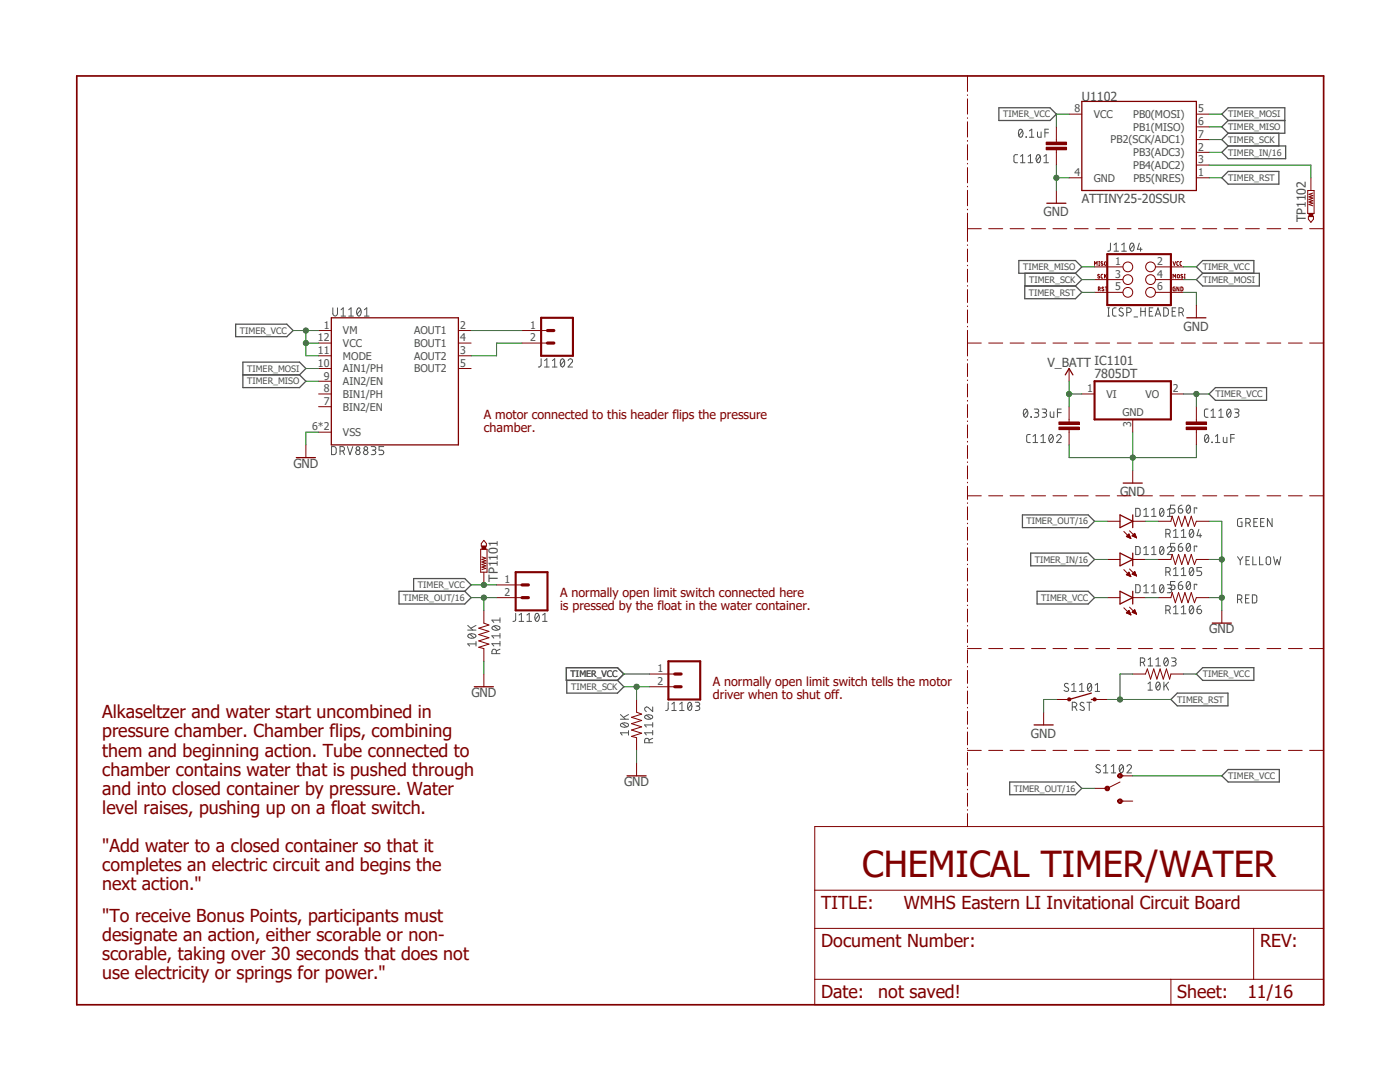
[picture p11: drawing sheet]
<svg xmlns="http://www.w3.org/2000/svg" width="279mm" height="216mm" viewBox="0 0 279 216" stroke-linecap="round" stroke-linejoin="round" font-family="sans-serif">
<path d="M14.8 14.8l249.7 186.2M264.5 14.8l-249.7 186.2" fill="none" stroke="#fff" stroke-width=".2"/>
<g fill="none" stroke="#505050" stroke-width=".2">
<path d="M203.1 30.9h-.6l-.1 .3v1.1l.7 .2M203.5 25.8h.2a.93 .93 0 0 1 0 1.6 1.02 1.02 0 0 1-.2-1.6zM203.7 32.5h.9M203.7 31.2l.4-.3v1.6M204 26.1l-.7 1M204.8 27.3l.1 .1zM205.2 32.5h.9M205.2 31.2l.5-.3v1.6M205.4 27.4h.9M205.4 26.1l.5-.3v1.6M207 30.9h.2a.93 .93 0 0 1 0 1.6 1.02 1.02 0 0 1-.2-1.6zM207.1 26.3v.8l.2 .3h.5v-1.1"/>
<path d="M207.6 31.2l-.8 .9M208.3 32.5h1M208.3 31.2l.5-.3v1.6M208.5 26.5h.8M209.3 25.8h-.8v1.6M221.6 48.5v1.2a.4 .4 0 0 1-.5 .4M222.3 50.1h.9M222.3 48.9l.5-.4v1.6M223.9 50.1h.9M223.9 48.9l.4-.4v1.6M225.7 48.6l.2-.1a.93 .93 0 0 1 0 1.6 1.02 1.02 0 0 1-.2-1.5zM226.3 48.9l-.7 .8"/>
<path d="M227.4 48.5l-.4 1.2h.9M227.6 49.4v.7M66.4 61.4v1.2a.47 .47 0 0 0 .5 .5 .47 .47 0 0 0 .5-.5v-1.2M68.1 63.1h.9M68.1 61.8l.4-.4v1.7M69.6 63.1h.9M69.6 61.8l.5-.4v1.7M71.4 61.5l.2-.1a.96 .96 0 0 1 0 1.7l-.3-.3a1.13 1.13 0 0 1 .1-1.3zM72 61.8l-.8 .9M72.7 63.1h1M72.7 61.8l.5-.4v1.7M108 71.6v1.3l-.2 .3h-.4"/>
<path d="M108.7 73.2h.9M108.7 72l.4-.4v1.6M110.2 73.2h1M110.2 72l.5-.4v1.6M112.1 71.7l.2-.1a1.02 1.02 0 0 1 0 1.6 1.02 1.02 0 0 1-.2-1.5zM112.6 72l-.7 .9M113.4 72a.44 .44 0 0 1 .6-.4 .44 .44 0 0 1 .1 .7l-.7 .9h.9M221.1 63.1h.3M221.1 61.4h.3M221.2 61.4v1.7M222.8 61.4l-.6 .1-.2 .3 .1 1.1 .1 .1 .6 .1M224.1 61.6l-.2-.1a.37 .37 0 0 0-.5 .1 .37 .37 0 0 0 .1 .5l.5 .3a.37 .37 0 0 1 .2 .4 .37 .37 0 0 1-.3 .3l-.6-.3"/>
<path d="M224.9 62.4h.4a.47 .47 0 0 0 .5-.5 .47 .47 0 0 0-.5-.5h-.4v1.7M226.3 63.2h.7M227.7 61.4v1.7M227.7 62.1h.9M228.6 61.4v1.7M229.4 62.1h.5M230.1 61.4h-.7v1.7h.7M230.5 63.1l.6-1.7 .5 1.7M230.7 62.7h.8M232.2 61.4l.7 .1 .3 .4v.7l-.5 .5h-.5zM233.9 62.1h.6M234.7 61.4h-.8v1.7h.8"/>
<path d="M235.3 62.4h.5a.47 .47 0 0 0 .4-.5 .47 .47 0 0 0-.4-.5h-.5v1.7M235.8 62.4l.4 .7M66.2 89.1l.6 .1 .2 .1 .1 1-.3 .4h-.6zM67.9 90h.6a.46 .46 0 0 0 .2-.5 .46 .46 0 0 0-.4-.4h-.4v1.6M68.4 90l.3 .7M69.3 89.1l.5 1.6 .6-1.6M74.1 89.1h.5l.4 .2v.4l-.7 .1M74.5 89.8a.45 .45 0 0 1 .5 .4 .45 .45 0 0 1-.2 .5h-.7M76.6 89.1h-1v.7h.6l.3 .2a.45 .45 0 0 1-.3 .7h-.6M204.5 81.7l.2-.1a.96 .96 0 0 1 0 1.7 1.04 1.04 0 0 1-.2-1.6zM205 82l-.7 .9M205.6 86.7h-.5l-.2 .4v1l.7 .2"/>
<path d="M205.7 83.1l.1 .2zM206.2 88.3h.9M206.2 87.1l.4-.4v1.6M206.4 81.6l.7 .1a.37 .37 0 0 1 .2 .4 .37 .37 0 0 1-.3 .2h-.4M206.9 82.3a.47 .47 0 0 1 .4 .5 .47 .47 0 0 1-.4 .5h-.5M207.7 88.3h1M207.7 87.1l.5-.4v1.6M208 81.6l.7 .1a.37 .37 0 0 1 .2 .4 .37 .37 0 0 1-.4 .2h-.3M208.4 82.3a.47 .47 0 0 1 .5 .5 .47 .47 0 0 1-.5 .5h-.4M209.5 86.8l.3-.1a.93 .93 0 0 1 0 1.6 .98 .98 0 0 1-.3-1.5zM209.6 82.2v.8l.2 .3h.5v-1.1M210.1 87.1l-.7 .9"/>
<path d="M210.9 87.1a.45 .45 0 0 1 .6-.4 .45 .45 0 0 1 .1 .7l-.7 .9h.9M211 82.3h.8M211.8 81.6h-.8v1.7M240.6 86.8l.2-.1a.98 .98 0 0 1 0 1.6 .98 .98 0 0 1-.2-1.5zM241.1 81.6l-.6 .1-.1 .3v1.1l.3 .2h.4M241.2 87.1l-.7 .9M241.7 83.3h.9M241.7 82l.4-.4v1.7M241.9 88.2v.1zM242.6 88.3h.9M242.6 87.1l.4-.4v1.6M243.2 83.3h.9"/>
<path d="M243.2 82l.5-.4v1.7M244.1 87.2v.9l.2 .2h.6v-1.1M245.1 81.7l.1-.1a.96 .96 0 0 1 0 1.7 1.01 1.01 0 0 1-.1-1.6zM245.6 87.4h.7M245.6 82l-.7 .9M246.3 86.7h-.7v1.6M246.4 81.6l.7 .1a.37 .37 0 0 1 .2 .4 .37 .37 0 0 1-.4 .2h-.4M246.8 82.3a.47 .47 0 0 1 .5 .5 .47 .47 0 0 1-.5 .5h-.4M226.7 116.7h.6a1.3 1.3 0 0 1 .2 1.4l-.2 .1-.6 .1zM226.7 109.1h.6a1.3 1.3 0 0 1 .2 1.3l-.2 .2-.6 .1zM226.7 101.4l.6 .1a1.25 1.25 0 0 1 0 1.5h-.6zM228.3 118.3h.9"/>
<path d="M228.3 117l.4-.3v1.6M228.3 101.8l.4-.4v1.6M228.3 109.4l.4-.3v1.6M228.3 110.7h.9M228.3 103h.9M229.8 118.3h.9M229.8 117l.5-.3v1.6M229.8 101.8l.5-.4v1.6M229.8 109.4l.5-.3v1.6M229.8 110.7h.9M229.8 103h.9M231.6 116.7h.3a.98 .98 0 0 1 0 1.6 1.02 1.02 0 0 1-.3-1.6z"/>
<path d="M231.6 109.1h.3a.98 .98 0 0 1 0 1.6 1.02 1.02 0 0 1-.3-1.6zM231.6 101.5l.3-.1a.98 .98 0 0 1 0 1.6 1.02 1.02 0 0 1-.3-1.5zM232.2 117l-.7 .9M232.2 109.4l-.7 .9M232.2 101.8l-.7 .9M232.7 114.1h.4a.45 .45 0 0 0 .5-.4 .45 .45 0 0 0-.5-.5h-.4v1.7M232.7 106.5h.4a.45 .45 0 0 0 .5-.4 .45 .45 0 0 0-.5-.5h-.4v1.6M233 116.7h.7a.37 .37 0 0 1 .1 .4 .37 .37 0 0 1-.3 .3h-.4M233 109.4a.44 .44 0 0 1 .6-.3 .44 .44 0 0 1 .1 .7l-.7 .9h.8M233 103h.8M233 101.8l.4-.4v1.6M233.2 114.1l.4 .8"/>
<path d="M233.2 106.5l.4 .7M233.4 117.4h.2a.46 .46 0 0 1 .2 .5 .46 .46 0 0 1-.4 .4h-.4M234.2 106l.5-.4v1.6M234.2 113.6l.5-.4v1.7M234.2 114.9h.9M234.2 107.2h.9M234.5 116h-.9v.8h.5a.46 .46 0 0 1 .4 .4 .46 .46 0 0 1-.4 .4h-.5M234.5 108.4h-.9v.7h.5a.46 .46 0 0 1 .4 .5 .46 .46 0 0 1-.4 .4h-.5M234.5 100.8h-.9v.7h.5a.46 .46 0 0 1 .4 .5 .46 .46 0 0 1-.4 .4h-.5M235.2 116.8h.5a.46 .46 0 0 1 .4 .5 .46 .46 0 0 1-.5 .4 .46 .46 0 0 1-.4-.5zM235.2 109.1h.5a.46 .46 0 0 1 .4 .5 .46 .46 0 0 1-.5 .4 .46 .46 0 0 1-.4-.4zM235.2 101.5h.5a.46 .46 0 0 1 .4 .5 .46 .46 0 0 1-.5 .4 .46 .46 0 0 1-.4-.4z"/>
<path d="M235.8 106l.4-.4v1.6M235.8 113.6l.4-.4v1.7M235.8 114.9h.9M235.8 107.2h.9M235.9 116a.72 .72 0 0 0-.7 .8M235.9 108.4a.72 .72 0 0 0-.7 .7M235.9 100.8a.72 .72 0 0 0-.7 .7M237 116.1l.2-.1a.93 .93 0 0 1 0 1.6 .98 .98 0 0 1-.2-1.5zM237 108.5l.2-.1a.93 .93 0 0 1 0 1.6 .98 .98 0 0 1-.2-1.5zM237 100.8h.2a.93 .93 0 0 1 0 1.6 .98 .98 0 0 1-.2-1.6zM237.5 116.4l-.7 .9M237.5 108.8l-.7 .9"/>
<path d="M237.5 101.1l-.7 1M237.6 113.3l.2-.1a.93 .93 0 0 1 0 1.7 1.02 1.02 0 0 1-.2-1.6zM237.6 105.7l.2-.1a.93 .93 0 0 1 0 1.6 1.02 1.02 0 0 1-.2-1.5zM238.1 113.6l-.7 .9M238.1 106l-.7 .9M238.8 101.5v-.2h-.5v1.1M238.8 109.1v-.1h-.5v1M238.8 116.8v-.2h-.5v1M239.3 105.6l-.4 1.3h.9M239.5 106.5v.7M239.8 113.2h-.9v.8h.7a.46 .46 0 0 1 .2 .5 .46 .46 0 0 1-.4 .4h-.5M247 119.6l.6-.1a.46 .46 0 0 0 .2-.5 .46 .46 0 0 0-.4-.3h-.4v1.6"/>
<path d="M247 111.1l.5 .7M247.5 119.6l.4 .7M247.5 111.8v.9M247.9 103.5h-.6l-.3 .1v1.1l.1 .3 .8 .1v-.9h-.3M248 111.1l-.5 .7M248.6 119.4h.5M248.6 104.4h.5a.45 .45 0 0 0 .4-.4 .45 .45 0 0 0-.2-.5h-.7v1.6M248.7 111.8h.5M249.2 104.4l.4 .7M249.3 118.7h-.7v1.6h.7M249.4 111.1h-.7v1.6h.7M249.9 118.7h.7a1.3 1.3 0 0 1 .2 1.4l-.2 .2h-.7z"/>
<path d="M250 111.1v1.6h.7M250.2 104.2h.6M251 103.5h-.8v1.6h.8M251.4 111.1v1.6h.7M251.6 104.2h.5M252.3 103.5h-.7v1.6h.7M252.7 111.3a.46 .46 0 0 1 .5-.2 .46 .46 0 0 1 .4 .4l-.1 1a.46 .46 0 0 1-.5 .2 .46 .46 0 0 1-.3-.4zM253.9 103.5v1.6l-1-1.6v1.6M254.2 111.1l.4 1.6 .3-1.1 .4 1.1 .3-1.6M93.3 125.7h1.7M93.3 124.8l1.1 .9M93.4 126.7l.7-.3a.58 .58 0 0 1 .8 .7l-.8 .2a.67 .67 0 0 1-.8-.4z"/>
<path d="M93.7 126.5l.9 .8M95 128.5h-1.7l.4 .4M95 128v.9M95 124.8l-1 .5M98.3 125.1l.1-.1a.96 .96 0 0 1 1.4 .3 .93 .93 0 0 1-1.6 0zM98.6 124.9l.8 .8M99.1 130.4v-.4a.45 .45 0 0 0-.2-.4 .45 .45 0 0 0-.5 0l-.2 .4v.4h1.6M99.8 129.5l-.7 .4M99.8 128.4h-1.6l.4 .5M99.8 123.3v.9M99.8 126.4v.9M99.8 128v.9"/>
<path d="M99.8 126.9h-1.6l.4 .4M99.8 123.7h-1.6l.4 .5M102.9 122.4v1.4l-.5 .2M103.6 124h.9M103.6 122.7l.5-.3v1.6M105.2 124h.9M105.2 122.7l.4-.3v1.6M107 122.4h.2a.93 .93 0 0 1 0 1.6 1.02 1.02 0 0 1-.2-1.6zM107.5 122.7l-.7 1M108.3 124h.9M108.3 122.7l.5-.3v1.6M213.2 136.5a.45 .45 0 0 0-.8 .2 1.01 1.01 0 0 0 .8 .7v.4a.6 .6 0 0 1-.9 0"/>
<path d="M213.9 136.7l.4-.3v1.6M213.9 138h.9M215.4 138h.9M215.4 136.7l.5-.3v1.6M217.3 136.4h.2a.98 .98 0 0 1 0 1.6 1.02 1.02 0 0 1-.2-1.6zM217.8 136.7l-.7 .9M218.6 138h.9M218.6 136.7l.4-.3v1.6M227.6 132.2l.7-.1a.43 .43 0 0 0 .2-.5 .43 .43 0 0 0-.5-.3h-.4v1.6M228.1 132.2l.4 .7M229.1 136.4l.4-.3v1.6M229.1 137.7h.9"/>
<path d="M229.2 131.6l.4-.3v1.6M229.2 132.9h.8M230.7 132.9h.9M230.7 131.6l.4-.3v1.6M230.9 136.1h.2a.93 .93 0 0 1 0 1.6 .98 .98 0 0 1-.2-1.6zM231.5 136.4l-.7 .9M232.3 136.1v1.6M232.5 131.3h.2a.93 .93 0 0 1 0 1.6 1.02 1.02 0 0 1-.2-1.6zM232.7 121.8h.4a.45 .45 0 0 0 .5-.5 .45 .45 0 0 0-.5-.4h-.4v1.6M232.7 136.7l.5 1M233.1 131.6l-.8 .9M233.2 136.1l-.9 1"/>
<path d="M233.2 121.8l.4 .7M233.8 131.3h.6a.36 .36 0 0 1 .3 .3 .36 .36 0 0 1-.3 .4h-.4M234.2 121.2l.5-.3v1.6M234.2 122.5h.9M234.3 132a.45 .45 0 0 1 .4 .3 .45 .45 0 0 1-.2 .5l-.7 .1M235.8 122.5h.9M235.8 121.2l.4-.3v1.6M237.6 120.9h.2a.93 .93 0 0 1 0 1.6 1.02 1.02 0 0 1-.2-1.6zM238.1 121.2l-.7 .9M238.9 121.6h.7a.46 .46 0 0 1 0 .8 .46 .46 0 0 1-.7-.4zM239.6 120.9a.72 .72 0 0 0-.7 .7M123.8 143.5h1.6"/>
<path d="M123.8 142.6l1 .9M123.9 144.5l.7-.3a.58 .58 0 0 1 .8 .7l-.8 .2a.58 .58 0 0 1-.7-.6zM124.2 144.3l.9 .7M125.4 146.2h-1.6l.4 .5M125.4 145.8v.9M125.4 142.6l-.9 .5M128.7 142.9l.8-.3a.58 .58 0 0 1 .7 .7l-.7 .2a.58 .58 0 0 1-.8-.6zM129 142.7l.9 .7M129.5 148.2v-.7a.46 .46 0 0 0-.5-.2 .46 .46 0 0 0-.3 .4v.5h1.6M130.3 141.1v.9l-.9-.8a.46 .46 0 0 0-.7 .1 .46 .46 0 0 0 .3 .7M130.3 146.2h-1.6l.3 .4M130.3 147.3l-.8 .4"/>
<path d="M130.3 144.2v.9M130.3 145.8v.8M130.3 144.7h-1.6l.3 .4M133.3 140.1v1.3a.38 .38 0 0 1-.5 .4M134.1 141.8h.9M134.1 140.5l.4-.4v1.7M135.6 141.8h.9M135.6 140.5l.5-.4v1.7M137.5 140.2l.2-.1a1.02 1.02 0 0 1 0 1.7 1.02 1.02 0 0 1-.2-1.6zM138 140.5l-.7 .9M138.8 140.1h.5a.38 .38 0 0 1 .4 .4 .38 .38 0 0 1-.4 .4h-.4M139.2 140.9a.45 .45 0 0 1 .4 .2 .45 .45 0 0 1 0 .5l-.4 .2h-.4"/>
<path d="M214 141.1h.5a.47 .47 0 0 0 .4-.5 .47 .47 0 0 0-.4-.5h-.5v1.7M214.5 141.1l.4 .7M216.3 140.3l-.2-.1a.37 .37 0 0 0-.5 .1 .37 .37 0 0 0 .1 .5l.5 .3a.37 .37 0 0 1 .2 .4 .37 .37 0 0 1-.3 .3l-.6-.2M216.9 140.1h.9M217.4 140.1v1.7M219.5 152.7l-.2-.1a.37 .37 0 0 0-.5 .1 .37 .37 0 0 0 .1 .5l.7 .5v.3l-.4 .2-.5-.2M220.2 153l.5-.4v1.6M220.2 154.2h.9M221.8 154.2h.9M221.8 153l.4-.4v1.6M223.6 152.7l.2-.1a1.02 1.02 0 0 1 0 1.6 1.02 1.02 0 0 1-.2-1.5zM224.2 153l-.8 .8"/>
<path d="M224.9 153a.43 .43 0 0 1 .6-.4 .43 .43 0 0 1 .2 .7l-.8 .9h.9"/>
<circle cx="71.4" cy="89.5" r=".37"/>
<circle cx="71.4" cy="90.3" r=".45"/>
<circle cx="73" cy="89.5" r=".37"/>
<circle cx="73" cy="90.3" r=".45"/>
</g>
<g fill="none" stroke="#505050" stroke-width=".25">
<path d="M199.3 21.5h10.2l1.3 1.3-1.3 1.2h-10.2zM243.8 30.4l1.3-1.3h11.5v2.6h-11.5zM243.8 35.5l1.3-1.3h10.1v2.5h-10.1zM245.1 24h11.3M245.1 24l-1.3-1.2 1.3-1.3h11.3v5.1h-11.3M245.1 24l-1.3 1.3 1.3 1.3M245.1 26.6l-1.3 1.3 1.3 1.2M255.2 26.6v2.5M203.3 52h11.3l1.3 1.3-1.3 1.2h-11.3zM204.5 57.1h10.1l1.3 1.2-1.3 1.3h-10.1zM204.6 54.5v2.6M214.6 54.5l1.3 1.3-1.3 1.3"/>
<path d="M240 54.5l-1.2-1.2 1.2-1.3h10.2v2.5M240 54.5h11.3v2.6h-11.3l-1.2-1.3zM47 64.7h10.2l1.3 1.3-1.3 1.2h-10.2zM48.5 72.3h11.3l1.2 1.2-1.2 1.3 1.2 1.3-1.2 1.2h-11.3zM48.5 74.8h11.3M242.6 77.3h10.2v2.6h-10.2l-1.3-1.3zM79.6 118h13.2l1.2 1.3-1.2 1.2h-13.2zM82.5 118v-2.6h10.3l1.2 1.3-1.2 1.3M204 102.7h13.2l1.2 1.3-1.2 1.3h-13.2zM205.7 110.4h11.5l1.2 1.2-1.2 1.3h-11.5zM207 118h10.2l1.2 1.3-1.2 1.2h-10.2zM113 133.2h10.2l1.3 1.3-1.3 1.3h-10.2z"/>
<path d="M113.1 135.8v2.5h10.1l1.3-1.3-1.3-1.2M234.9 138.3h10.2v2.5h-10.2l-1.2-1.2zM240 133.2h10.2v2.6h-10.2l-1.2-1.3zM201.5 156h13.1l1.3 1.3-1.3 1.3h-13.1zM243.8 154.8l1.3-1.3h10.2v2.5h-10.2z"/>
</g>
<g fill="none" stroke="#800000" stroke-width=".2">
<path d="M193.1 15.2v3M193.1 18.9v.1M193.1 19.7v3.1M193.1 23.5v.1M193.1 24.3v3M193.1 28v.2M193.1 28.9v3M193.1 32.6v.1M193.1 33.4v3.1M193.1 37.2v.1M193.1 38v3.1M210.8 27.9v.5"/>
<path d="M210.8 29.9v.5M210.8 38v2.6M193.1 41.7v.2M193.1 42.5v5.7M193.1 48.9v.1M193.1 49.7v2.5M193.1 52.9v.1M193.1 53.7v2.6M193.1 57v.1M193.1 57.8v2.6M193.1 45.6h2.7M197.3 45.6h2.8"/>
<path d="M201.6 45.6h2.8M205.9 45.6h2.8M210.1 45.6h2.8M214.4 45.6h2.8M218.7 45.6h2.7M223 45.6h2.7M227.2 45.6h2.8M231.5 45.6h2.8M235.8 45.6h2.7M240 45.6h2.8M244.3 45.6h2.8M248.6 45.6h2.7"/>
<path d="M252.9 45.6h2.7M257.1 45.6h2.8M261.4 45.6h2.8M63.6 68.5h2.5M63.6 73.5h2.5M63.6 76.1h2.5M63.6 66h2.5M63.6 71h2.5M63.6 78.6h2.5M91.5 68.5h2.5M91.5 73.5h2.5M91.5 66h2.5"/>
<path d="M91.5 71h2.5M104.2 68.5h5.1M104.2 66h5.1M193.1 61v.2M193.1 61.8v2.6M193.1 65.1v.1M193.1 65.9v5.1M193.1 71.8v.1M193.1 72.6v2.5M193.1 75.8v.1M193.1 76.6v2.6M193.1 79.9v.2"/>
<path d="M193.1 68.5h2.7M197.3 68.5h2.8M201.6 68.5h2.8M205.9 68.5h2.8M210.1 68.5h2.8M214.4 68.5h2.8M218.7 68.5h2.7M223 68.5h2.7M227.2 68.5h2.8M231.5 68.5h2.8M235.8 68.5h2.7M240 68.5h2.8"/>
<path d="M244.3 68.5h2.8M248.6 68.5h2.7M252.9 68.5h2.7M257.1 68.5h2.8M261.4 68.5h2.8M61 88.8v2.5M63.6 81.2h2.5M63.6 86.2h2.5M193.1 80.7v2.6M193.1 84v.1M193.1 84.8v2.6M193.1 88.1v.1"/>
<path d="M193.1 88.9v2.6M193.1 92.2v.1M193.1 93v2.5M193.1 96.2v.2M193.1 97v2.7M193.1 98.9h2.7M197.3 98.9h2.8M201.6 98.9h2.8M205.9 98.9h2.8M210.1 98.9h2.8M214.4 98.9h2.8M218.7 98.9h2.7"/>
<path d="M223 98.9h2.7M227.2 98.9h2.8M231.5 98.9h2.8M235.8 98.9h2.7M240 98.9h2.8M244.3 98.9h2.8M248.6 98.9h2.7M252.9 98.9h2.7M257.1 98.9h2.8M261.4 98.9h2.8M99.1 116.7h5.1M99.1 119.3h5.1"/>
<path d="M193.1 100.3v.2M193.1 101.1v2.6M193.1 104.4v.1M193.1 105.2v2.6M193.1 108.5v.1M193.1 109.3v2.6M193.1 112.6v.1M193.1 113.4v2.6M193.1 116.6v.2M193.1 117.5v2.6M96.6 121.8v2.5l1 .4-2.1 .6 2.1 .7-2.1 .6 2.1 .7-2.1 .6 2.1 .6-2.1 .7 1.1 .2v2.6M96.6 134.5v2.5"/>
<path d="M193.1 120.7v.2M193.1 121.5v2.6M193.1 124.8v.1M193.1 125.6v2.6M193.1 128.9v.1M193.1 129.7v2.6M193.1 133v.1M193.1 133.8v2.6M193.1 137.1v.1M193.1 137.9v2.6M193.1 129.4h2.7M197.3 129.4h2.8"/>
<path d="M201.6 129.4h2.8M205.9 129.4h2.8M210.1 129.4h2.8M214.4 129.4h2.8M218.7 129.4h2.7M223 129.4h2.7M227.2 129.4h2.8M231.5 129.4h2.8M235.8 129.4h2.7M240 129.4h2.8M244.3 129.4h2.8M248.6 129.4h2.7"/>
<path d="M252.9 129.4h2.7M257.1 129.4h2.8M261.4 129.4h2.8M193.1 141.1v.2M193.1 141.9v2.6M193.1 145.2v.2M193.1 146v2.6M193.1 149.3v.1M193.1 150.1v2.6M193.1 153.4v.1M193.1 154.2v2.6M193.1 157.5v.1"/>
<path d="M193.1 158.3v2.6M193.1 149.7h2.7M197.3 149.7h2.8M201.6 149.7h2.8M205.9 149.7h2.8M210.1 149.7h2.8M214.4 149.7h2.8M218.7 149.7h2.7M223 149.7h2.7M227.2 149.7h2.8M231.5 149.7h2.8M235.8 149.7h2.7"/>
<path d="M240 149.7h2.8M244.3 149.7h2.8M248.6 149.7h2.7M252.9 149.7h2.7M257.1 149.7h2.8M261.4 149.7h2.8M162.6 164.9h101.6v35.6h-101.6zM162.6 177.6h101.6M193.1 161.5v.2M193.1 162.3v2.6M162.6 185.3h101.6M162.6 195.4h101.6"/>
<path d="M233.7 195.4v5.1M250.2 185.3v10.1"/>
</g>
<path d="M15.3 15.2h248.9v185.3h-248.9z" fill="none" stroke="#800000" stroke-width=".34"/>
<path d="M108 63.4h6.3v7.6h-6.3zM102.9 114.2h6.4v7.6h-6.4z" fill="none" stroke="#800000" stroke-width=".42"/>
<path d="M109.3 68.5h1.2M109.3 66h1.2M104.2 119.3h1.3M104.2 116.7h1.3" fill="none" stroke="#800000" stroke-width=".64"/>
<path d="M208.9 40.6h3.8M66.1 63.4h25.4v25.4h-25.4zM59.1 91.3h3.8M94.7 137h3.8" fill="none" stroke="#800000" stroke-width=".25"/>
<path d="M208.8 28.4h4.1v.5h-4.1z" fill-rule="evenodd" fill="#800000"/>
<path d="M208.8 28.4h4.1v.5h-4.1z" fill="none" stroke="#800000" stroke-width=".2"/>
<path d="M208.8 29.4h4.1v.5h-4.1z" fill-rule="evenodd" fill="#800000"/>
<g fill="none" stroke="#800000" stroke-width=".2">
<path d="M208.8 29.4h4.1v.5h-4.1zM210.8 25.3v2.6M210.8 30.4v2.5M213.4 22.8h2.5M213.4 35.5h2.5M238.8 22.8h2.5M238.8 25.3h2.5M238.8 35.5h2.5M238.8 27.9h2.5M238.8 30.4h2.5M238.8 32.9h2.5M213.4 73.5v2.6"/>
<path d="M215.9 78.6h2.5M233.7 78.6h2.5M213.4 83.7v.5M213.4 85.7v.5M226.1 83.7v2.5M226.1 93.9v2.5"/>
</g>
<path d="M215.9 20.2h22.9v17.8h-22.9zM212.6 74.8l.8-1.3 .7 1.3M224.2 96.4h3.8" fill="none" stroke="#800000" stroke-width=".25"/>
<path d="M218.4 76.1h15.3v7.6h-15.3z" fill="none" stroke="#800000" stroke-width=".42"/>
<path d="M211.3 84.2h4.1v.5h-4.1z" fill-rule="evenodd" fill="#800000"/>
<path d="M211.3 84.2h4.1v.5h-4.1z" fill="none" stroke="#800000" stroke-width=".2"/>
<path d="M211.3 85.2h4.1v.5h-4.1z" fill-rule="evenodd" fill="#800000"/>
<path d="M211.3 85.2h4.1v.5h-4.1zM213.4 81.2v2.5M213.4 86.2v2.6M238.8 83.7v.5M238.8 85.7v.5" fill="none" stroke="#800000" stroke-width=".2"/>
<path d="M236.7 85.2h4.1v.5h-4.1z" fill-rule="evenodd" fill="#800000"/>
<path d="M236.7 85.2h4.1v.5h-4.1z" fill="none" stroke="#800000" stroke-width=".2"/>
<path d="M236.7 84.2h4.1v.5h-4.1z" fill-rule="evenodd" fill="#800000"/>
<g fill="none" stroke="#800000" stroke-width=".2">
<path d="M218.4 53v-.8l.3 .4 .2-.4v.8M218.4 53.3h5.7M218.4 55.8h5.7M218.4 58.3h5.7M219.2 57.7l.4-.1-.1-.3h-.3v.7M219.3 53h.2M219.3 52.2h.2M219.4 52.2v.8M219.4 54.8l-.2-.1-.1 .2 .3 .3 .1 .2h-.4M219.4 57.7l.2 .3M220.1 54.7l-.3 .2v.5l.3 .1M220.1 52.3h-.3l.3 .6-.4-.1"/>
<path d="M220.3 57.4h-.4l.4 .6-.4-.1M220.4 54.7v.8M220.5 52.3l.2-.1 .1 .2-.1 .6-.3-.3zM220.6 57.3h.3M220.6 55l.2 .5M220.8 57.3v.7M220.8 54.7l-.4 .5M230.6 53.3h5.6M230.6 55.8h5.6M230.6 58.3h5.6M234.1 55.5v-.8l.3 .5 .2-.5v.8M234.1 52.2l.3 .8 .2-.8"/>
<path d="M234.5 57.3h-.4v.1v.6h.4v-.4h-.1M235 54.8h.3v.6h-.3zM235.2 52.2l-.3 .2v.5l.3 .1M235.3 57.3v.7l-.4-.7v.7M235.7 57.3l.4 .2v.3l-.2 .2h-.2zM235.8 52.2l-.3 .2v.5l.3 .1M236 54.8l-.2-.1-.1 .2 .4 .3v.2h-.4M236.3 55.5h.2M236.3 54.7h.2M236.4 54.7v.8M238.8 60.9v2.5M236.7 84.2h4.1v.5h-4.1z"/>
<path d="M238.8 81.2v2.5M238.8 86.2v2.6M221 119.3h2.5M221 111.6h2.5M221 104h2.5M224.3 113.7l1.4 1.4M224.3 106l1.4 1.4M224.8 114.7l.9 .4M224.8 114.7l.5-.5 .4 .9M224.8 114.7h.7M224.8 107h.7M224.9 114.6h.6"/>
<path d="M224.9 107.1h.7M224.9 106.9h.6M225 114.8h.6M225 114.5h.5M225 106.8h.4M225.1 114.4h.3M225.1 106.8h.3M225.1 107.2h.5M225.2 114.3h.2M225.2 106.7h.1M225.2 114.9h.4M225.3 114.2h.1"/>
<path d="M225.3 106.6h.1M225.3 106.6l-.5 .5 .9 .3M225.3 106.6l.4 .8M225.3 107.3h.3M225.4 113.5l1.4 1.4M225.4 114.9h.2M225.4 105.9l1.4 1.4M225.6 107.4h.1M225.6 115h.1M225.9 106.9l.5-.5 .4 .9zM226 106.9h.7M226 114.6h.7"/>
<path d="M226 114.5h.7M226 106.8h.7M226.1 119.3h2.5M226.1 111.6h2.5M226.1 104h2.5M226.1 114.4h.5M226.1 106.8h.5M226.2 114.3h.4M226.2 107h.5M226.2 106.7h.4M226.2 114.7h.5M226.3 114.2h.2"/>
<path d="M226.3 106.6h.2M226.4 114.1h.1M226.4 107.1h.3M226.4 106.5h.1M226.4 114.8h.3M226.4 114l-.5 .6 .9 .3M226.4 114l.4 .9M226.4 114h.1M226.6 107.2h.2M226.7 114.9h.1M226.8 107.3h.1M231.1 119.3h2.6l.2-1.1 .7 2.1 .6-2.1 .6 2.1 .7-2.1 .6 2.1 .6-2.1 .7 2.1 .4-1h2.5"/>
<path d="M231.1 111.6h2.6l.2-1 .7 2 .6-2 .6 2 .7-2 .6 2 .6-2 .7 2 .4-1h2.5M231.1 104h2.6l.2-1 .7 2 .6-2 .6 2 .7-2 .6 2 .6-2 .7 2 .4-1h2.5M224.3 121.3l1.4 1.4M224.8 122.3l.5-.5 .4 .9zM224.8 122.3h.8M224.9 122.2h.6M225 122.1h.5M225 122.4h.6M225 122h.4M225.1 122h.3M225.2 121.9h.1M225.3 122.5h.3"/>
<path d="M225.4 121.2l1.4 1.4M225.5 122.6h.1M225.7 122.7h.1M226 122.1h.7M226.1 122.2h.6M226.1 122h.5M226.2 121.9h.3M226.3 122.3h.4M226.3 121.8h.2M226.4 121.7l-.5 .5 .9 .4M226.4 121.7l.4 .9M226.4 121.7h.1"/>
<path d="M226.5 122.4h.3M226.7 122.5h.1M243.8 121.8v2.5"/>
<circle cx="225.1" cy="55.8" r=".98"/>
<circle cx="225.1" cy="58.3" r=".98"/>
<circle cx="225.1" cy="53.3" r=".98"/>
<circle cx="229.6" cy="55.8" r=".98"/>
<circle cx="229.6" cy="53.3" r=".98"/>
<circle cx="229.6" cy="58.3" r=".98"/>
</g>
<path d="M236.9 63.4h3.8M223.5 118l2.6 1.3-2.6 1.2zM223.5 102.7l2.6 1.3-2.6 1.3zM223.5 110.4l2.6 1.2-2.6 1.3zM226.1 102.7v2.6M226.1 110.4v2.5M226.1 118v2.5M217.8 139.6h.6M217.8 138.3l-4.4 1.3M241.9 124.3h3.8" fill="none" stroke="#800000" stroke-width=".25"/>
<path d="M221 50.7h12.7v10.2h-12.7z" fill="none" stroke="#800000" stroke-width=".42"/>
<path d="M213.1 139.3h.5v.5h-.5z" fill-rule="evenodd" fill="#800000"/>
<path d="M213.1 139.3h.5v.5h-.5z" fill="none" stroke="#800000" stroke-width=".2"/>
<path d="M218.2 139.3h.5v.5h-.5z" fill-rule="evenodd" fill="#800000"/>
<path d="M210.8 139.6h2.6M218.2 139.3h.5v.5h-.5zM218.4 139.6h2.6M226.1 134.5h2.5l.4-1 .6 2 .7-2 .6 2 .6-2 .7 2 .6-2 .6 2 .3-1h2.5M208.3 142.1v2.6M223.5 156l-2.5 1.3M223.5 159.9h.7M223.5 154.8h.7" fill="none" stroke="#800000" stroke-width=".2"/>
<path d="M206.4 144.7h3.8" fill="none" stroke="#800000" stroke-width=".25"/>
<path d="M223.1 154.5l.6-.2 .2 .2v.6l-.2 .1-.6-.1v-.3h.2l.1-.2h.3l.1 .2-.4 .2-.1-.2h-.2z" fill-rule="evenodd" fill="#800000"/>
<path d="M223.1 154.5l.6-.2 .2 .2v.6l-.2 .1-.6-.1v-.3h.2l.1-.2h.3l.1 .2-.4 .2-.1-.2h-.2z" fill="none" stroke="#800000" stroke-width=".2"/>
<path d="M223.1 159.6l.6-.2 .3 .5-.1 .2-.2 .2-.6-.2v-.2h.2l.1-.3 .4 .3-.1 .1-.3 .1-.1-.2h-.2z" fill-rule="evenodd" fill="#800000"/>
<path d="M223.1 159.6l.6-.2 .3 .5-.1 .2-.2 .2-.6-.2v-.2h.2l.1-.3 .4 .3-.1 .1-.3 .1-.1-.2h-.2z" fill="none" stroke="#800000" stroke-width=".2"/>
<path d="M220.6 157.1l.5-.2 .3 .4v.3l-.3 .2-.5-.2-.1-.3h.2l.2-.2 .3 .2v.2l-.3 .1-.2-.3h-.2z" fill-rule="evenodd" fill="#800000"/>
<path d="M95.9 109.6h1.3v4.6h-1.3zM96.2 111.1l.7 .3-.7 .2 .7 .3-.7 .2 .7 .3-.7 .2 .7 .3-.7 .3 .7 .2-.7 .3M96.6 107.8l.5 .7v.5h-1v-.5zM127 139.6v2.5l1.1 .4-2.1 .6 2.1 .7-2.1 .6 2.1 .6-2.1 .7 2.1 .6-2.1 .6 1 .3v2.5M129.6 134.5h5.1M129.6 137h5.1M127 152.3v2.5M218.4 157.3h2.6M220.6 157.1l.5-.2 .3 .4v.3l-.3 .2-.5-.2-.1-.3h.2l.2-.2 .3 .2v.2l-.3 .1-.2-.3h-.2zM223.5 159.9h2.6M223.5 154.8h2.6" fill="none" stroke="#800000" stroke-width=".2"/>
<path d="M133.4 132h6.3v7.6h-6.3z" fill="none" stroke="#800000" stroke-width=".42"/>
<path d="M134.7 137h1.2M134.7 134.5h1.2" fill="none" stroke="#800000" stroke-width=".64"/>
<path d="M125.1 154.8h3.8" fill="none" stroke="#800000" stroke-width=".25"/>
<path d="M96.2 109h.7v.6h-.7z" fill-rule="evenodd" fill="#800000"/>
<path d="M261 38h1.3v4.6h-1.3zM262 38.5l-.8 .3 .8 .2-.8 .3 .8 .2-.8 .3 .8 .2-.8 .3 .8 .3-.8 .2 .8 .3M261.1 43.2h1v.5l-.5 .7-.5-.7zM96.2 109h.7v.6h-.7zM96.6 114.2v2.5" fill="none" stroke="#800000" stroke-width=".2"/>
<path d="M261.2 42.6h.8v.6h-.8z" fill-rule="evenodd" fill="#800000"/>
<path d="M261.6 35.5v2.5M261.2 42.6h.8v.6h-.8z" fill="none" stroke="#800000" stroke-width=".2"/>
<path d="M210.8 35.5h2.6M210.8 32.9v5.1M63.6 86.2h-2.6v2.6M96.6 132v2.5" fill="none" stroke="#008000" stroke-width=".2"/>
<circle cx="210.8" cy="35.5" r=".51" fill="#008000"/>
<g fill="none" stroke="#008000" stroke-width=".2">
<path d="M213.4 88.8v2.5h12.7M226.1 86.2v7.7"/>
<circle cx="210.8" cy="35.5" r=".51"/>
</g>
<circle cx="226.1" cy="91.3" r=".51" fill="#008000"/>
<g fill="none" stroke="#008000" stroke-width=".2">
<path d="M238.8 88.8v2.5h-12.7M241.3 104h2.5v15.3h-2.5M241.3 111.6h2.5"/>
<circle cx="226.1" cy="91.3" r=".51"/>
</g>
<circle cx="243.8" cy="111.6" r=".51" fill="#008000"/>
<g fill="none" stroke="#008000" stroke-width=".2">
<path d="M243.8 119.3v2.5"/>
<circle cx="243.8" cy="111.6" r=".51"/>
</g>
<circle cx="243.8" cy="119.3" r=".51" fill="#008000"/>
<g fill="none" stroke="#008000" stroke-width=".2">
<path d="M236.2 58.3h2.6v2.6M58.5 66h5.1M61 66v2.5h2.6M94 66h10.2M104.2 68.5h-5.1v2.5h-5.1M210.8 139.6h-2.5v2.5M127 149.7v2.6"/>
<circle cx="243.8" cy="119.3" r=".51"/>
</g>
<circle cx="61" cy="66" r=".51" fill="#008000"/>
<g fill="none" stroke="#008000" stroke-width=".2">
<path d="M61 68.5v2.5h2.6"/>
<circle cx="61" cy="66" r=".51"/>
</g>
<circle cx="61" cy="68.5" r=".51" fill="#008000"/>
<g fill="none" stroke="#008000" stroke-width=".2">
<path d="M94 116.7h5.1"/>
<circle cx="61" cy="68.5" r=".51"/>
</g>
<circle cx="96.6" cy="116.7" r=".51" fill="#008000"/>
<g fill="none" stroke="#008000" stroke-width=".2">
<path d="M213.4 22.8h-2.6v2.5M236.2 78.6h5.1M238.8 78.6v2.6"/>
<circle cx="96.6" cy="116.7" r=".51"/>
</g>
<circle cx="238.8" cy="78.6" r=".51" fill="#008000"/>
<g fill="none" stroke="#008000" stroke-width=".2">
<path d="M241.3 22.8h2.5M241.3 25.3h2.5M215.9 53.3h2.5M236.2 53.3h2.6M236.2 55.8h2.6M61 73.5h2.6M61 76.1h2.6M94 119.3h5.1M96.6 119.3v2.5M218.4 119.3h2.6M124.5 134.5h5.1M236.2 134.5h2.6"/>
<path d="M226.1 154.8h17.7"/>
<circle cx="238.8" cy="78.6" r=".51"/>
</g>
<circle cx="96.6" cy="119.3" r=".51" fill="#008000"/>
<g fill="none" stroke="#008000" stroke-width=".2">
<path d="M241.3 27.9h2.5M215.9 55.8h2.5M218.4 104h2.6M124.5 137h5.1M127 137v2.6M215.9 157.3h2.5"/>
<circle cx="96.6" cy="119.3" r=".51"/>
</g>
<circle cx="127" cy="137" r=".51" fill="#008000"/>
<g fill="none" stroke="#008000" stroke-width=".2">
<path d="M241.3 30.4h2.5M241.3 35.5h2.5M215.9 58.3h2.5M218.4 111.6h2.6M221 139.6h12.7M226.1 134.5h-2.6v5.1"/>
<circle cx="127" cy="137" r=".51"/>
</g>
<circle cx="223.5" cy="139.6" r=".51" fill="#008000"/>
<g fill="none" stroke="#008000" stroke-width=".2">
<path d="M213.4 76.1v5.1M213.4 78.6h2.5"/>
<circle cx="223.5" cy="139.6" r=".51"/>
</g>
<circle cx="213.4" cy="78.6" r=".51" fill="#008000"/>
<g fill="none" stroke="#008000" stroke-width=".2">
<path d="M241.3 32.9h20.3v2.6M228.6 119.3h2.5M228.6 111.6h2.5M228.6 104h2.5"/>
<circle cx="213.4" cy="78.6" r=".51"/>
</g>
<text font-size="7.2" fill="#800000" x="172.1" y="175.1">CHEMICAL TIMER/WATER</text>
<g font-size="3.6" fill="#800000">
<text x="20.4" y="143.3">Alkaseltzer and water start uncombined in</text>
<text x="20.4" y="147.2">pressure chamber. Chamber flips, combining</text>
<text x="20.4" y="151">them and beginning action. Tube connected to</text>
<text x="20.4" y="154.8">chamber contains water that is pushed through</text>
<text x="20.4" y="158.6">and into closed container by pressure. Water</text>
<text x="20.4" y="162.4">level raises, pushing up on a float switch.</text>
<text x="20.4" y="170">&quot;Add water to a closed container so that it</text>
<text x="20.4" y="173.8">completes an electric circuit and begins the</text>
<text x="20.4" y="177.6">next action.&quot;</text>
<text x="20.4" y="184">&quot;To receive Bonus Points, participants must</text>
<text x="163.9" y="181.4">TITLE:</text>
<text x="180.4" y="181.4">WMHS Eastern LI Invitational Circuit Board</text>
<text x="20.4" y="187.8">designate an action, either scorable or non-</text>
<text x="20.4" y="191.6">scorable, taking over 30 seconds that does not</text>
<text x="163.9" y="189.1">Document Number:</text>
<text x="251.5" y="189.1">REV:</text>
<text x="20.4" y="195.4">use electricity or springs for power.&quot;</text>
<text x="163.9" y="199.2">Date:</text>
<text x="175.3" y="199.2">not saved!</text>
<text x="235" y="199.2">Sheet:</text>
<text x="248.9" y="199.2">11/16</text>
</g>
<g font-size="2.5" fill="#505050">
<text x="215.9" y="20.2">U1102</text>
<text x="215.9" y="40.6">ATTINY25-20SSUR</text>
<text x="208.3" y="43.1">GND</text>
<text x="260.6" y="44.4" transform="rotate(-90 260.6 44.4)">TP1102</text>
<text x="236.2" y="66">GND</text>
<text x="209" y="73.3">V_BATT IC1101</text>
<text x="218.4" y="75.4">7805DT</text>
<text x="58.5" y="93.3">GND</text>
<text x="223.5" y="98.9">GND</text>
<text x="99.4" y="116.1" transform="rotate(-90 99.4 116.1)">TP1101</text>
<text x="241.3" y="126.4">GND</text>
<text x="94.1" y="139.1">GND</text>
<text x="205.7" y="147.2">GND</text>
<text x="124.5" y="156.8">GND</text>
</g>
<g font-size="2.5" fill="#800000">
<text x="96.6" y="83.6">A motor connected to this header flips the pressure</text>
<text x="96.6" y="86.2">chamber.</text>
<text x="111.8" y="119.1">A normally open limit switch connected here</text>
<text x="111.8" y="121.8">is pressed by the float in the water container.</text>
<text x="142.3" y="136.9">A normally open limit switch tells the motor</text>
<text x="142.3" y="139.6">driver when to shut off.</text>
</g>
<g font-size="2.1" fill="#505050">
<text x="214.4" y="22.4">8</text>
<text x="218.3" y="23.5">VCC</text>
<text x="226.1" y="23.5">PB0(MOSI)</text>
<text x="239.1" y="22.4">5</text>
<text x="221.7" y="28.6">PB2(SCK/ADC1)</text>
<text x="226.1" y="26.1">PB1(MISO)</text>
<text x="239.1" y="25">6</text>
<text x="239.1" y="27.5">7</text>
<text x="214.4" y="35.1">4</text>
<text x="226.1" y="31.2">PB3(ADC3)</text>
<text x="226.1" y="33.7">PB4(ADC2)</text>
<text x="239.1" y="35.1">1</text>
<text x="239.1" y="30.1">2</text>
<text x="239.1" y="32.6">3</text>
<text x="218.3" y="36.2">GND</text>
<text x="226.2" y="36.2">PB5(NRES)</text>
<text x="222.6" y="52.9">1</text>
<text x="230.9" y="52.9">2</text>
<text x="222.6" y="55.4">3</text>
<text x="222.6" y="58">5</text>
<text x="230.9" y="55.4">4</text>
<text x="230.9" y="58">6</text>
<text x="64.6" y="65.6">1</text>
<text x="91.9" y="65.6">2</text>
<text x="105.8" y="65.6">1</text>
<text x="63.5" y="70.7">11</text>
<text x="63.5" y="68.1">12</text>
<text x="68.5" y="71.8">MODE</text>
<text x="68.5" y="69.3">VCC</text>
<text x="68.5" y="66.7">VM</text>
<text x="82.6" y="66.7">AOUT1</text>
<text x="82.6" y="71.8">AOUT2</text>
<text x="82.7" y="69.3">BOUT1</text>
<text x="91.9" y="70.7">3</text>
<text x="91.9" y="68.1">4</text>
<text x="105.8" y="68.1">2</text>
<text x="63.5" y="73.2">10</text>
<text x="64.6" y="75.7">9</text>
<text x="68.5" y="74.3">AIN1/PH</text>
<text x="68.5" y="76.8">AIN2/EN</text>
<text x="82.7" y="74.3">BOUT2</text>
<text x="91.9" y="73.2">5</text>
<text x="64.6" y="78.3">8</text>
<text x="64.6" y="80.8">7</text>
<text x="68.5" y="79.4">BIN1/PH</text>
<text x="68.5" y="81.9">BIN2/EN</text>
<text x="217" y="78.3">1</text>
<text x="220.8" y="79.4">VI</text>
<text x="224" y="82.9">GND</text>
<text x="228.6" y="79.4">VO</text>
<text x="234.1" y="78.3">2</text>
<text x="62.3" y="85.9">6*2</text>
<text x="68.5" y="87">VSS</text>
<text x="225.7" y="85.2" transform="rotate(-90 225.7 85.2)">3</text>
<text x="100.7" y="116.4">1</text>
<text x="100.7" y="118.9">2</text>
<text x="131.2" y="134.1">1</text>
<text x="131.2" y="136.7">2</text>
</g>
<g font-size="1.8" fill="#505050">
<text x="200.2" y="23.4">TIMER_VCC</text>
<text x="245.1" y="23.4">TIMER_MOSI</text>
<text x="245.1" y="26">TIMER_MISO</text>
<text x="245.1" y="28.5">TIMER_SCK</text>
<text x="245.1" y="31">TIMER_IN/16</text>
<text x="245.1" y="36.1">TIMER_RST</text>
<text x="204.2" y="53.9">TIMER_MISO</text>
<text x="240" y="53.9">TIMER_VCC</text>
<text x="205.3" y="59">TIMER_RST</text>
<text x="205.4" y="56.4">TIMER_SCK</text>
<text x="240" y="56.4">TIMER_MOSI</text>
<text x="47.9" y="66.6">TIMER_VCC</text>
<text x="49.3" y="74.2">TIMER_MOSI</text>
<text x="49.3" y="76.7">TIMER_MISO</text>
<text x="242.6" y="79.2">TIMER_VCC</text>
<text x="204.9" y="104.6">TIMER_OUT/16</text>
<text x="206.5" y="112.3">TIMER_IN/16</text>
<text x="80.4" y="119.9">TIMER_OUT/16</text>
<text x="83.4" y="117.3">TIMER_VCC</text>
<text x="207.8" y="119.9">TIMER_VCC</text>
<text x="113.9" y="135.1">TIMER_VCC</text>
<text x="114" y="137.7">TIMER_SCK</text>
<text x="240" y="135.1">TIMER_VCC</text>
<text x="235" y="140.2">TIMER_RST</text>
<text x="245.1" y="155.4">TIMER_VCC</text>
<text x="202.3" y="158">TIMER_OUT/16</text>
</g>
</svg>
